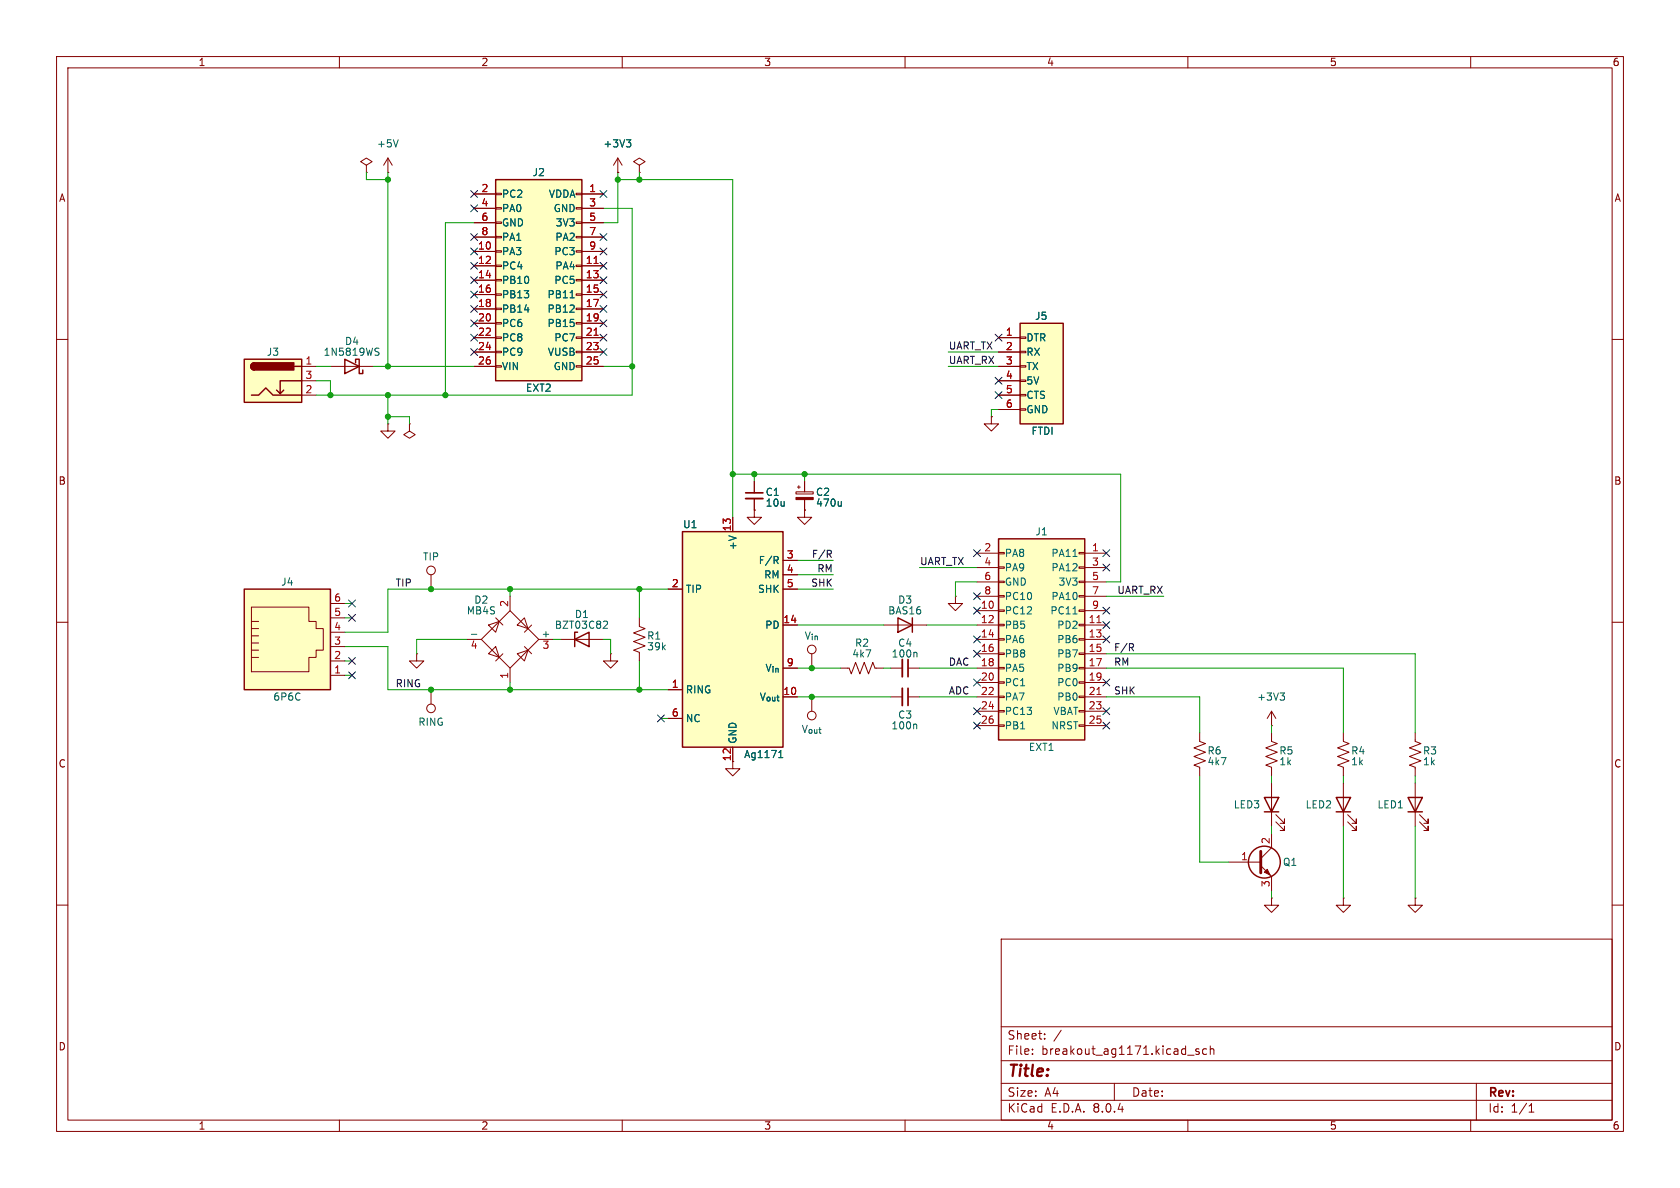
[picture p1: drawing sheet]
<svg xmlns="http://www.w3.org/2000/svg" width="297mm" height="210mm" viewBox="0 0 297 210" stroke-linecap="round" stroke-linejoin="round" font-family="sans-serif">
<g fill="none" stroke="#840000" stroke-width=".18">
<path d="M10 10h277v190h-277zM12 12h273v186h-273zM60 10v2M110 10v2M160 10v2M210 10v2M260 10v2M68.6 30.5h.1M68.6 27.9l.7 1.3M68.6 27.9v2.6M68.6 27.9l-.8 1.3M109.2 30.5h.1"/>
<path d="M109.2 27.9l-.7 1.3M109.2 27.9v2.6M109.2 27.9l.8 1.3M113 29.2l1-.6-1-.7-1 .7 1 .6v1.3M113 30.5h.1M10 60h2M285 60h2M142.2 90.2v1.2h-1.2l1.2 1.3 1.3-1.3h-1.3M142.2 90.2h.1M10 110h2M73.7 115.6v1.2h-1.3l1.3 1.3 1.2-1.3h-1.2M73.7 115.6h.1"/>
<path d="M82.5 113h2.6M86.4 110.5l1.9-.6-.7 1.9zM87.6 114.3l.7 1.9-1.9-.6zM87.6 109.2l1.3 1.3M88.9 115.6l-1.3 1.2M90.2 108l5 5-5 5.1-5.1-5.1zM90.2 105.4v2.6M90.2 118.1v2.6M91.4 110.5l1.3-1.3 .6 1.9zM91.4 115.6l1.9-.7-.6 1.9zM92.7 114.3l1.3 1.3M94 110.5l-1.3 1.3"/>
<path d="M95.2 113h2.6M99.1 113h7.6M107.9 115.6v1.2h-1.2l1.2 1.3 1.3-1.3h-1.3M107.9 115.6h.1M156.2 110.5h7.6M157.5 118.1h2M160.5 118.1h2.1M285 110h2M76.2 121.9v2.6M143.5 123.2v2.5M157.5 123.2h2M160.5 123.2h2.1"/>
<path d="M212.1 129.5v1.6l1 .3-2 .8 2 .8-2 .7 2 .8-2 .8 1 .3v1.6M224.8 128.3h.1M224.8 129.5v1.6l1 .3-2 .8 2 .8-2 .7 2 .8-2 .8 1 .3v1.6M224.8 125.7l-.8 1.3M224.8 125.7v2.6M224.8 138.4v7.7M224.8 125.7l.8 1.3M10 160h2M217.2 152.4h5.7M222.9 153l1.9 1.9v2.6M224.8 147.3v2.6l-1.9 1.9M225.6 145.3l1.5 1.5v-.7v.7h-.8"/>
<path d="M225.6 144l1.5 1.5v-.7v.7h-.8M285 160h2M177 166h108v32h-108zM60 198v2M110 198v2M160 198v2M177 194.5h108M177 191.5h108M177 187.5h108M177 181.5h108M182.5 186.3v.1M182.5 185.5v.1"/>
<path d="M184.7 183.6v.1M184.7 182.8v.1M187.6 182.1l-1.3 2M197 191.5v3M210 186.5h1.1M210 198v2M212 185.5l-.4-.1-.2 .2 .1 .2 .5 .2v.3h-.6M213.3 185.5l-.4-.1-.3 .3v.4l.1 .2h.6M214 185.5l.2-.1 .3 .1 .1 .9M214 184.9v1.5M260 198v2M261 191.5v6.5"/>
<path d="M270.3 196.6h.9M270.3 195.5l.4-.4v1.5"/>
<circle cx="76.2" cy="125.2" r=".76"/>
<circle cx="143.5" cy="126.5" r=".76"/>
</g>
<path d="M70.4 24.7l-.4 1.3M110.7 24.7h.8l-.4 .5M111.3 25.2l.2 .2v.3l-.2 .3M83.3 112.1h1M106.9 109.8l.4 .1 .1 .3-.8 .9h.8M161.9 115.3l.2 .2v.6M161.9 128l.2 .2v.6M226.3 122.5h.8l-.4 .5M226.8 123l.3 .2v.3l-.3 .3" fill="none" stroke="#006464" stroke-width=".18"/>
<path d="M159.5 116.6v3M159.5 121.7v3" fill="none" stroke="#840000" stroke-width=".33"/>
<path d="M160.5 116.6v3M160.5 121.7v3" fill="none" stroke="#840000" stroke-width=".3"/>
<g fill="none" stroke="#840000" stroke-width=".25">
<path d="M101.6 113l2.5-1.2v2.5zM102.1 111.8h-.5v2.5M158.7 109.2l2.6 1.3-2.6 1.3zM161.3 109.2v2.6M223.5 141h2.6l-1.3 2.5zM223.5 143.5h2.6"/>
<circle cx="223.5" cy="152.4" r="2.82"/>
</g>
<path d="M222.9 150.5v3.8" fill="none" stroke="#840000" stroke-width=".51"/>
<path d="M223.5 154.2l.5-.5 .5 1z" fill="#840000" stroke="#840000" stroke-width=".18"/>
<path d="M180.3 57.2h7.7v17.7h-7.7z" fill="#ffffc2"/>
<path d="M176.5 59.7h3.8M180.3 59.6h1.1v.2h-1.1zM176.5 62.2h3.8M176.5 64.8h3.8M176.5 67.3h3.8M176.5 69.9h3.8M176.5 72.4h3.8M180.3 72.3h1.1v.2h-1.1zM180.3 69.7h1.1v.3h-1.1zM180.3 67.2h1.1v.2h-1.1zM180.3 64.6h1.1v.3h-1.1zM180.3 62.1h1.1v.3h-1.1z" fill="none" stroke="#840000" stroke-width=".18"/>
<path d="M180.3 57.2h7.7v17.7h-7.7z" fill="none" stroke="#840000" stroke-width=".25"/>
<path d="M120.6 94h17.8v38.1h-17.8z" fill="#ffffc2"/>
<path d="M120.6 94h17.8v38.1h-17.8zM236.2 141h2.6l-1.3 2.5zM236.2 143.5h2.6M248.9 141h2.6l-1.3 2.5zM248.9 143.5h2.6" fill="none" stroke="#840000" stroke-width=".25"/>
<g fill="none" stroke="#840000" stroke-width=".18">
<path d="M72.4 74.9v1.3l-1 .6 1 .7 1-.7-1-.6M72.4 74.9h.1M175.3 73.7v1.2h-1.3l1.3 1.3 1.2-1.3h-1.2M175.3 73.7h.1M129.5 91.4v2.6M133.3 90.2v1.2h-1.2l1.2 1.3 1.3-1.3h-1.3M133.3 90.2h.1M133.3 85.1v2M133.3 88.1v2.1M138.4 99.1h2.6M140.7 86.9h3.1v.4h-3.1zM141 86.1h.5"/>
<path d="M141.2 85.9v.5M142.2 85.1v1.8M142.2 88.3v1.9M113 109.2v1.5l1 .4-2 .8 2 .7-2 .8 2 .8-2 .7 1 .4v1.5M118.1 104.1h2.5M138.4 110.5h2.6M138.4 104.1h2.6M138.4 101.6h2.6M138.4 118.1h2.6M118.1 121.9h2.5M118.1 127h2.5M129.5 132.1v3.8h-1.2l1.2 1.3 1.3-1.3h-1.3"/>
<path d="M138.4 123.2h2.6M237.5 129.5v1.6l1 .3-2 .8 2 .8-2 .7 2 .8-2 .8 1 .3v1.6M237.5 138.4v7.7M250.2 129.5v1.6l1 .3-2 .8 2 .8-2 .7 2 .8-2 .8 1 .3v1.6M250.2 138.4v7.7M238.3 145.3l1.5 1.5v-.7v.7h-.8M238.3 144l1.5 1.5v-.7v.7h-.8M250.2 158.8v1.2h1.3l-1.3 1.3-1.3-1.3h1.3M250.2 158.8h.1M251 145.3l1.5 1.5v-.7v.7h-.8M251 144l1.5 1.5v-.7v.7h-.8"/>
</g>
<path d="M137.2 99l.4 .6M137.3 98.4l.3 .2-.1 .3-.2 .1M148.7 88.6v.9M148.7 89.4l-.2 .1M137.7 133.9h.7M137.8 133l.2-.3v1.2" fill="none" stroke="#006464" stroke-width=".18"/>
<path d="M140.7 87.9h3.1v.4h-3.1z" fill="#840000" stroke="#840000" stroke-width=".18"/>
<path d="M131.8 88.1h3.1" fill="none" stroke="#840000" stroke-width=".33"/>
<path d="M131.8 87.1h3.1" fill="none" stroke="#840000" stroke-width=".3"/>
<path d="M43.2 63.5h10.1v7.6h-10.1z" fill="#ffffc2"/>
<path d="M43.2 63.5h10.1v7.6h-10.1zM44.4 69.9h1.3l1.3-1.3 1.3 1.3h5M45 64.1a.64 .64 0 0 0-.7 .7 .64 .64 0 0 0 .7 .6M50.2 69l-.7 .6M52.1 64.8h1.2M53.3 67.3h-3.8v2.3l-.6-.6" fill="none" stroke="#840000" stroke-width=".25"/>
<g fill="#840000" stroke="#840000" stroke-width=".25">
<path d="M44.5 64.3l.5-.2v1.3a.63 .63 0 0 1-.6-.4 .63 .63 0 0 1 .1-.7z"/>
<path d="M45 64.1h6.9v1.3h-6.9z"/>
</g>
<g fill="none" stroke="#840000" stroke-width=".18">
<path d="M53.3 64.8h2.6M53.3 69.9h2.6M53.3 67.3h2.6M76.2 101.6v2.5M143.5 115.6v2.5"/>
<circle cx="76.2" cy="100.8" r=".76"/>
<circle cx="143.5" cy="114.8" r=".76"/>
</g>
<path d="M43.2 104.1h15.2v17.8h-15.2z" fill="#ffffc2"/>
<g fill="none" stroke="#840000" stroke-width=".18">
<path d="M64.8 29.2l-1-.6 1-.7 1 .7-1 .6v1.3M64.8 30.5h.1M58.4 64.8h7.6M68.6 74.9v1.3h-1.3l1.3 1.3 1.2-1.3h-1.2M68.6 74.9h.1M44.4 116.2h1.3M44.4 114.9h1.3M44.4 113.7h1.3M44.4 112.4h1.3M44.4 111.1h1.3M44.4 109.9h1.3M44.4 107.3h10.2v2.6h1.3v1.2h1.2v3.8h-1.2v1.3h-1.3v2.5h-10.2z"/>
<path d="M58.4 119.4h2.6M58.4 116.8h2.6M58.4 114.3h2.6M58.4 111.8h2.6M58.4 109.2h2.6M58.4 106.7h2.6M148.6 118.1h1.5l.4 1 .8-2 .7 2 .8-2 .7 2 .8-2 .4 1h1.5M224.8 158.8v1.2h1.3l-1.3 1.3-1.3-1.3h1.3M224.8 158.8h.1M237.5 158.8v1.2h1.3l-1.3 1.3-1.3-1.3h1.3M237.5 158.8h.1"/>
</g>
<path d="M61 63.5l2.5 1.3-2.5 1.2zM62.9 64.1v-.6h.6v2.5h.6v-.6M43.2 104.1h15.2v17.8h-15.2z" fill="none" stroke="#840000" stroke-width=".25"/>
<path d="M66.5 62.1l.4 .2 .1 .3-.2 .2h-.3M66.5 61.5l.5 .1" fill="none" stroke="#006464" stroke-width=".18"/>
<path d="M87.6 31.8h15.3v35.5h-15.3z" fill="#ffffc2"/>
<g fill="none" stroke="#840000" stroke-width=".18">
<path d="M83.8 34.3h3.8M83.8 36.8h3.8M83.8 39.4h3.8M87.6 39.2h1v.3h-1zM87.6 36.7h1v.3h-1zM87.6 34.2h1v.2h-1zM101.9 39.2h1v.3h-1zM101.9 36.7h1v.3h-1zM101.9 34.2h1v.2h-1zM102.9 34.3h3.8M102.9 36.8h3.8M102.9 39.4h3.8"/>
<path d="M83.8 44.5h3.8M83.8 47h3.8M83.8 49.5h3.8M83.8 52.1h3.8M83.8 54.6h3.8M83.8 57.2h3.8M83.8 59.7h3.8M83.8 41.9h3.8M87.6 59.6h1v.2h-1zM87.6 57h1v.3h-1zM87.6 54.5h1v.2h-1zM87.6 51.9h1v.3h-1z"/>
<path d="M87.6 49.4h1v.3h-1zM87.6 46.9h1v.2h-1zM87.6 44.3h1v.3h-1zM87.6 41.8h1v.2h-1zM101.9 59.6h1v.2h-1zM101.9 57h1v.3h-1zM101.9 54.5h1v.2h-1zM101.9 51.9h1v.3h-1zM101.9 49.4h1v.3h-1zM101.9 46.9h1v.2h-1zM101.9 44.3h1v.3h-1zM101.9 41.8h1v.2h-1z"/>
<path d="M102.9 44.5h3.8M102.9 47h3.8M102.9 49.5h3.8M102.9 52.1h3.8M102.9 54.6h3.8M102.9 57.2h3.8M102.9 59.7h3.8M102.9 41.9h3.8M83.8 62.2h3.8M83.8 64.8h3.8M87.6 64.6h1v.3h-1zM87.6 62.1h1v.3h-1z"/>
<path d="M101.9 64.6h1v.3h-1zM101.9 62.1h1v.3h-1zM102.9 62.2h3.8M102.9 64.8h3.8M168.9 105.4v1.3h-1.3l1.3 1.3 1.3-1.3h-1.3M168.9 105.4h.1"/>
</g>
<path d="M87.6 31.8h15.3v35.5h-15.3z" fill="none" stroke="#840000" stroke-width=".25"/>
<path d="M105 46.6h.7M105 59.3h.7" fill="none" stroke="#a90000" stroke-width=".18"/>
<path d="M100.8 52.6h.7" fill="none" stroke="#006464" stroke-width=".18"/>
<path d="M176.5 95.3h15.3v35.5h-15.3z" fill="#ffffc2"/>
<g fill="none" stroke="#840000" stroke-width=".18">
<path d="M83.8 34.3h3.8M83.8 36.8h3.8M83.8 39.4h3.8M102.9 34.3h3.8M102.9 36.8h3.8M102.9 39.4h3.8M109.2 30.5h.1M83.8 44.5h3.8M83.8 47h3.8M83.8 49.5h3.8M83.8 52.1h3.8M83.8 54.6h3.8"/>
<path d="M83.8 57.2h3.8M83.8 59.7h3.8M83.8 41.9h3.8M102.9 44.5h3.8M102.9 47h3.8M102.9 49.5h3.8M102.9 52.1h3.8M102.9 54.6h3.8M102.9 57.2h3.8M102.9 59.7h3.8M102.9 41.9h3.8M176.5 59.7h3.8"/>
<path d="M83.8 62.2h3.8M83.8 64.8h3.8M102.9 62.2h3.8M102.9 64.8h3.8M175.3 73.7h.1M176.5 62.2h3.8M176.5 64.8h3.8M176.5 67.3h3.8M176.5 69.9h3.8M176.5 72.4h3.8M129.5 91.4v2.6M133.3 90.2h.1"/>
<path d="M133.3 85.1v2M133.3 88.1v2.1M138.4 99.1h2.6M142.2 90.2h.1M142.2 85.1v1.8M142.2 88.3v1.9M172.7 97.8h3.8M176.5 97.7h1v.2h-1zM190.8 97.7h1v.2h-1zM191.8 97.8h3.8M118.1 104.1h2.5M138.4 110.5h2.6"/>
<path d="M138.4 118.1h2.6M138.4 104.1h2.6M138.4 101.6h2.6M172.7 108h3.8M172.7 110.5h3.8M172.7 113h3.8M172.7 115.6h3.8M172.7 118.1h3.8M172.7 100.3h3.8M172.7 102.9h3.8M172.7 105.4h3.8M176.5 118h1v.2h-1z"/>
<path d="M176.5 115.4h1v.3h-1zM176.5 112.9h1v.3h-1zM176.5 110.4h1v.2h-1zM176.5 107.8h1v.3h-1zM176.5 105.3h1v.2h-1zM176.5 102.7h1v.3h-1zM176.5 100.2h1v.3h-1zM190.8 118h1v.2h-1zM190.8 115.4h1v.3h-1zM190.8 112.9h1v.3h-1zM190.8 110.4h1v.2h-1zM190.8 107.8h1v.3h-1z"/>
<path d="M190.8 105.3h1v.2h-1zM190.8 102.7h1v.3h-1zM190.8 100.2h1v.3h-1zM191.8 108h3.8M191.8 110.5h3.8M191.8 113h3.8M191.8 115.6h3.8M191.8 118.1h3.8M191.8 100.3h3.8M191.8 102.9h3.8M191.8 105.4h3.8M118.1 121.9h2.5"/>
<path d="M118.1 127h2.5M129.5 132.1v2.5M138.4 123.2h2.6M172.7 120.7h3.8M172.7 123.2h3.8M172.7 125.7h3.8M172.7 128.3h3.8M176.5 128.1h1v.3h-1zM176.5 125.6h1v.3h-1zM176.5 123.1h1v.2h-1zM176.5 120.5h1v.3h-1zM190.8 128.1h1v.3h-1z"/>
<path d="M190.8 125.6h1v.3h-1zM190.8 123.1h1v.2h-1zM190.8 120.5h1v.3h-1zM191.8 120.7h3.8M191.8 123.2h3.8M191.8 125.7h3.8M191.8 128.3h3.8"/>
</g>
<path d="M176.5 95.3h15.3v35.5h-15.3z" fill="none" stroke="#840000" stroke-width=".25"/>
<path d="M110.7 24.7h.8l-.4 .5M111.3 25.2l.2 .2v.3l-.2 .3M100.8 52.6h.7M137.2 99l.4 .6M137.3 98.4l.3 .2-.1 .3-.2 .1M148.7 88.6v.9M148.7 89.4l-.2 .1M189.7 98.4h.7M189.7 108.5h.7M137.7 133.9h.7M137.8 133l.2-.3v1.2" fill="none" stroke="#006464" stroke-width=".18"/>
<path d="M105 46.6h.7M105 59.3h.7M193.9 110.1h.7M193.9 122.8h.7" fill="none" stroke="#a90000" stroke-width=".18"/>
<path d="M146.6 97.9l.4 .6M146.7 97.3l.3 .2-.1 .3-.2 .1M200 114.5l.4 .6M200.2 113.8l.2 .2-.1 .3-.1 .2" fill="none" stroke="#0f0f0f" stroke-width=".18"/>
<g fill="none" stroke="#009600" stroke-width=".18">
<path d="M64.8 30.5v1.3h3.8M68.6 30.5v34.3M83.8 39.4h-5.1v30.5M106.7 36.8h5.1v33.1h-55.9M109.2 31.8h20.3v59.6M109.2 30.5v8.9h-2.5M113 30.5v1.3M55.9 64.8h2.5M55.9 67.3h2.5v2.6M66 64.8h17.8M68.6 69.9v5M68.6 73.7h3.8v1.2"/>
<path d="M106.7 64.8h5.1M167.6 64.8h8.9M167.6 62.2h8.9M176.5 72.4h-1.2v1.3M129.5 83.8h68.6v19.1h-2.5M133.3 83.8v1.3M141 99.1h6.3M142.2 83.8v1.3M61 114.3h7.6v7.6h49.5M61 109.2h1.2M61 106.7h1.2M61 119.4h1.2"/>
<path d="M61 116.8h1.2M82.5 113h-8.8v2.6M90.2 104.1v1.3M97.8 113h1.3M106.7 113h1.2v2.6M113 104.1v5.1M113 116.8v5.1M118.1 104.1h-49.5v7.7h-7.6M141 101.6h6.3M141 118.1h7.6M141 104.1h6.3M141 110.5h15.2"/>
<path d="M156.2 118.1h1.3M162.6 118.1h10.1M162.6 100.3h10.1M163.8 110.5h8.9M172.7 102.9h-3.8v2.5M195.6 118.1h41.9v11.4M195.6 115.6h54.6v13.9M195.6 105.4h10.1M90.2 120.7v1.2M116.8 127h1.3M141 123.2h16.5M162.6 123.2h10.1"/>
<path d="M195.6 123.2h16.5v6.3M212.1 137.2v15.2h5.1M224.8 128.3v1.2M224.8 137.2v1.2M237.5 137.2v1.2M250.2 137.2v1.2M224.8 146.1v1.2M224.8 157.5v1.3M237.5 146.1v12.7M250.2 146.1v12.7"/>
</g>
<g fill="none" stroke="#000084" stroke-width=".18">
<path d="M83.2 36.2l1.2 1.2M83.2 33.7l1.2 1.2M84.4 36.2l-1.2 1.2M84.4 33.7l-1.2 1.2M106.1 33.7l1.2 1.2M107.3 33.7l-1.2 1.2M83.2 41.3l1.2 1.2M83.2 54l1.2 1.2M83.2 59.1l1.2 1.2M83.2 56.5l1.2 1.3M83.2 43.8l1.2 1.3M83.2 48.9l1.2 1.2"/>
<path d="M83.2 46.4l1.2 1.2M83.2 51.5l1.2 1.2M84.4 41.3l-1.2 1.2M84.4 54l-1.2 1.2M84.4 59.1l-1.2 1.2M84.4 56.5l-1.2 1.3M84.4 43.8l-1.2 1.3M84.4 48.9l-1.2 1.2M84.4 46.4l-1.2 1.2M84.4 51.5l-1.2 1.2M106.1 46.4l1.2 1.2M106.1 48.9l1.2 1.2"/>
<path d="M106.1 51.5l1.2 1.2M106.1 56.5l1.2 1.3M106.1 54l1.2 1.2M106.1 59.1l1.2 1.2M106.1 43.8l1.2 1.3M106.1 41.3l1.2 1.2M107.3 46.4l-1.2 1.2M107.3 48.9l-1.2 1.2M107.3 51.5l-1.2 1.2M107.3 56.5l-1.2 1.3M107.3 54l-1.2 1.2M107.3 59.1l-1.2 1.2"/>
<path d="M107.3 43.8l-1.2 1.3M107.3 41.3l-1.2 1.2M175.9 59.1l1.2 1.2M177.1 59.1l-1.2 1.2M83.2 61.6l1.2 1.2M84.4 61.6l-1.2 1.2M106.1 61.6l1.2 1.2M107.3 61.6l-1.2 1.2M175.9 69.2l1.2 1.3M175.9 66.7l1.2 1.2M177.1 69.2l-1.2 1.3M177.1 66.7l-1.2 1.2"/>
<path d="M172.1 97.2l1.2 1.2M173.3 97.2l-1.2 1.2M195 99.7l1.2 1.2M195 97.2l1.2 1.2M196.2 99.7l-1.2 1.2M196.2 97.2l-1.2 1.2M61.6 108.6l1.2 1.2M61.6 106.1l1.2 1.2M61.6 116.2l1.2 1.2M61.6 118.8l1.2 1.2M62.8 108.6l-1.2 1.2M62.8 106.1l-1.2 1.2"/>
<path d="M62.8 116.2l-1.2 1.2M62.8 118.8l-1.2 1.2M172.1 107.3l1.2 1.3M172.1 104.8l1.2 1.2M172.1 115l1.2 1.2M172.1 112.4l1.2 1.2M173.3 107.3l-1.2 1.3M173.3 104.8l-1.2 1.2M173.3 115l-1.2 1.2M173.3 112.4l-1.2 1.2M195 109.9l1.2 1.2M195 112.4l1.2 1.2"/>
<path d="M195 107.3l1.2 1.3M196.2 109.9l-1.2 1.2M196.2 112.4l-1.2 1.2M196.2 107.3l-1.2 1.3M116.2 126.4l1.2 1.2M117.4 126.4l-1.2 1.2M172.1 125.1l1.2 1.2M172.1 127.7l1.2 1.2M172.1 120l1.2 1.3M173.3 125.1l-1.2 1.2M173.3 127.7l-1.2 1.2M173.3 120l-1.2 1.3"/>
<path d="M195 127.7l1.2 1.2M195 125.1l1.2 1.2M195 120l1.2 1.3M196.2 127.7l-1.2 1.2M196.2 125.1l-1.2 1.2M196.2 120l-1.2 1.3"/>
</g>
<g fill="#009600" stroke="#009600" stroke-width=".18">
<circle cx="78.7" cy="69.9" r=".46"/>
<circle cx="68.6" cy="31.8" r=".46"/>
<circle cx="113" cy="31.8" r=".46"/>
<circle cx="109.2" cy="31.8" r=".46"/>
<circle cx="133.3" cy="83.8" r=".46"/>
<circle cx="111.8" cy="64.8" r=".46"/>
<circle cx="129.5" cy="83.8" r=".46"/>
<circle cx="143.5" cy="123.2" r=".46"/>
<circle cx="113" cy="121.9" r=".46"/>
<circle cx="76.2" cy="121.9" r=".46"/>
<circle cx="76.2" cy="104.1" r=".46"/>
<circle cx="90.2" cy="121.9" r=".46"/>
<circle cx="90.2" cy="104.1" r=".46"/>
<circle cx="113" cy="104.1" r=".46"/>
<circle cx="68.6" cy="64.8" r=".46"/>
<circle cx="68.6" cy="69.9" r=".46"/>
<circle cx="68.6" cy="73.7" r=".46"/>
<circle cx="58.4" cy="69.9" r=".46"/>
<circle cx="142.2" cy="83.8" r=".46"/>
<circle cx="143.5" cy="118.1" r=".46"/>
</g>
<text font-size="2.8" fill="#840000" x="178" y="190.9">Title:</text>
<g font-size="2.1" fill="#840000">
<text x="178" y="184">Sheet:</text>
<text x="178" y="186.7">File:</text>
<text x="184.1" y="186.7">breakout_ag1171.kicad_sch</text>
<text x="178" y="196.9">KiCad</text>
<text x="178" y="194.1">Size:</text>
<text x="184.7" y="194.1">A4</text>
<text x="185.7" y="196.9">E.D.A.</text>
<text x="193.3" y="196.9">8.0.4</text>
<text x="200" y="194.1">Date:</text>
<text x="263" y="194.3">Rev:</text>
<text x="263" y="196.9">Id:</text>
<text x="267.1" y="196.9">1/1</text>
</g>
<g font-size="1.8" fill="#840000">
<text x="35" y="11.9">1</text>
<text x="85" y="11.9">2</text>
<text x="135" y="11.9">3</text>
<text x="185" y="11.9">4</text>
<text x="235" y="11.9">5</text>
<text x="285" y="11.9">6</text>
<text x="10.3" y="35.9">A</text>
<text x="285.3" y="35.9">A</text>
<text x="10.3" y="85.9">B</text>
<text x="285.3" y="85.9">B</text>
<text x="10.3" y="135.9">C</text>
<text x="285.3" y="135.9">C</text>
<text x="10.3" y="185.9">D</text>
<text x="285.3" y="185.9">D</text>
<text x="35" y="199.9">1</text>
<text x="85" y="199.9">2</text>
<text x="135" y="199.9">3</text>
<text x="185" y="199.9">4</text>
<text x="235" y="199.9">5</text>
<text x="285" y="199.9">6</text>
</g>
<g font-size="1.8" fill="#006464">
<text x="66.5" y="26.3">+5V</text>
<text x="106.6" y="26.3">+3V3</text>
<text x="88.6" y="35.2">PC2</text>
<text x="94.1" y="31.3">J2</text>
<text x="96.9" y="35.2">VDDA</text>
<text x="88.6" y="37.7">PA0</text>
<text x="88.6" y="40.2">GND</text>
<text x="97.8" y="37.7">GND</text>
<text x="98.1" y="40.2">3V3</text>
<text x="88.6" y="45.3">PA3</text>
<text x="88.6" y="47.9">PC4</text>
<text x="88.6" y="42.8">PA1</text>
<text x="97.9" y="45.3">PC3</text>
<text x="98.1" y="47.9">PA4</text>
<text x="98.1" y="42.8">PA2</text>
<text x="88.6" y="50.4">PB10</text>
<text x="88.6" y="52.9">PB13</text>
<text x="96.7" y="52.9">PB11</text>
<text x="97.9" y="50.4">PC5</text>
<text x="88.6" y="55.5">PB14</text>
<text x="88.6" y="58">PC6</text>
<text x="96.7" y="55.5">PB12</text>
<text x="96.7" y="58">PB15</text>
<text x="182.9" y="56.7">J5</text>
<text x="47.1" y="63.1">J3</text>
<text x="57.1" y="63.1">1N5819WS</text>
<text x="60.9" y="61.2">D4</text>
<text x="88.6" y="60.6">PC8</text>
<text x="88.6" y="63.1">PC9</text>
<text x="88.6" y="65.6">VIN</text>
<text x="96.8" y="63.1">VUSB</text>
<text x="97.8" y="65.6">GND</text>
<text x="97.9" y="60.6">PC7</text>
<text x="181.4" y="60.6">DTR</text>
<text x="181.4" y="63.1">RX</text>
<text x="181.4" y="65.6">TX</text>
<text x="92.9" y="69.4">EXT2</text>
<text x="181.4" y="68.2">5V</text>
<text x="181.4" y="70.7">CTS</text>
<text x="181.4" y="73.3">GND</text>
<text x="182.3" y="77.1">FTDI</text>
<text x="135.3" y="87.9">C1</text>
<text x="135.3" y="89.8">10u</text>
<text x="144.2" y="87.9">C2</text>
<text x="144.2" y="89.8">470u</text>
<text x="120.7" y="93.6">U1</text>
<text x="183" y="94.8">J1</text>
<text x="74.7" y="99.3">TIP</text>
<text x="130.4" y="97.4" transform="rotate(-90 130.4 97.4)">+V</text>
<text x="134" y="99.9">F/R</text>
<text x="177.5" y="98.7">PA8</text>
<text x="177.5" y="101.2">PA9</text>
<text x="185.8" y="98.7">PA11</text>
<text x="185.8" y="101.2">PA12</text>
<text x="49.6" y="103.7">J4</text>
<text x="83.7" y="106.9">D2</text>
<text x="121.2" y="105">TIP</text>
<text x="133.9" y="105">SHK</text>
<text x="135" y="102.5">RM</text>
<text x="158.7" y="106.9">D3</text>
<text x="177.5" y="103.7">GND</text>
<text x="177.5" y="106.3">PC10</text>
<text x="185.8" y="106.3">PA10</text>
<text x="187" y="103.7">3V3</text>
<text x="82.4" y="108.8">MB4S</text>
<text x="98" y="111.4">BZT03C82</text>
<text x="101.5" y="109.4">D1</text>
<text x="114.3" y="113.3">R1</text>
<text x="135.2" y="111.4">PD</text>
<text x="142.1" y="113.3">V_{in}</text>
<text x="156.9" y="108.8">BAS16</text>
<text x="177.5" y="108.8">PC12</text>
<text x="177.5" y="111.4">PB5</text>
<text x="177.5" y="113.9">PA6</text>
<text x="185.6" y="108.8">PC11</text>
<text x="186.8" y="111.4">PD2</text>
<text x="186.8" y="113.9">PB6</text>
<text x="114.3" y="115.2">39k</text>
<text x="135.2" y="119">V_{in}</text>
<text x="150.6" y="116.4">4k7</text>
<text x="151.1" y="114.5">R2</text>
<text x="157.5" y="116.4">100n</text>
<text x="158.7" y="114.5">C4</text>
<text x="177.5" y="116.4">PB8</text>
<text x="177.5" y="119">PA5</text>
<text x="186.8" y="116.4">PB7</text>
<text x="186.8" y="119">PB9</text>
<text x="48.2" y="124.1">6P6C</text>
<text x="121.2" y="122.8">RING</text>
<text x="134.2" y="124.1">V_{out}</text>
<text x="177.5" y="121.5">PC1</text>
<text x="177.5" y="124.1">PA7</text>
<text x="186.8" y="121.5">PC0</text>
<text x="186.8" y="124.1">PB0</text>
<text x="222.1" y="124.1">+3V3</text>
<text x="73.9" y="128.5">RING</text>
<text x="121.2" y="127.9">NC</text>
<text x="130.4" y="131.6" transform="rotate(-90 130.4 131.6)">GND</text>
<text x="141.6" y="129.8">V_{out}</text>
<text x="157.5" y="129.1">100n</text>
<text x="158.7" y="127.2">C3</text>
<text x="177.5" y="126.6">PC13</text>
<text x="177.5" y="129.1">PB1</text>
<text x="185.8" y="129.1">NRST</text>
<text x="186.1" y="126.6">VBAT</text>
<text x="131.5" y="134.2">Ag1171</text>
<text x="181.8" y="132.9">EXT1</text>
<text x="213.4" y="133.6">R6</text>
<text x="213.4" y="135.5">4k7</text>
<text x="226.1" y="133.6">R5</text>
<text x="226.1" y="135.5">1k</text>
<text x="238.8" y="133.6">R4</text>
<text x="238.8" y="135.5">1k</text>
<text x="251.5" y="133.6">R3</text>
<text x="251.5" y="135.5">1k</text>
<text x="218" y="143.1">LED3</text>
<text x="230.7" y="143.1">LED2</text>
<text x="243.4" y="143.1">LED1</text>
<text x="226.7" y="153.3">Q1</text>
</g>
<g font-size="1.8" fill="#a90000">
<text x="85" y="34">2</text>
<text x="104.1" y="34">1</text>
<text x="85" y="36.6">4</text>
<text x="85" y="39.1">6</text>
<text x="85" y="41.7">8</text>
<text x="104.1" y="36.6">3</text>
<text x="104.1" y="39.1">5</text>
<text x="104.1" y="41.7">7</text>
<text x="84.4" y="44.2">10</text>
<text x="84.4" y="46.7">12</text>
<text x="103.5" y="46.7">11</text>
<text x="104.1" y="44.2">9</text>
<text x="84.4" y="49.3">14</text>
<text x="84.4" y="51.8">16</text>
<text x="103.5" y="49.3">13</text>
<text x="103.5" y="51.8">15</text>
<text x="84.4" y="54.4">18</text>
<text x="84.4" y="56.9">20</text>
<text x="84.4" y="59.4">22</text>
<text x="103.5" y="54.4">17</text>
<text x="103.5" y="56.9">19</text>
<text x="103.5" y="59.4">21</text>
<text x="177.7" y="59.4">1</text>
<text x="53.9" y="64.5">1</text>
<text x="84.4" y="62">24</text>
<text x="84.4" y="64.5">26</text>
<text x="103.5" y="62">23</text>
<text x="103.5" y="64.5">25</text>
<text x="177.7" y="62">2</text>
<text x="177.7" y="64.5">3</text>
<text x="53.9" y="69.6">2</text>
<text x="53.9" y="67.1">3</text>
<text x="177.7" y="67.1">4</text>
<text x="177.7" y="69.6">5</text>
<text x="177.7" y="72.1">6</text>
<text x="129.3" y="94" transform="rotate(-90 129.3 94)">13</text>
<text x="139" y="98.8">3</text>
<text x="139" y="101.3">4</text>
<text x="173.9" y="97.5">2</text>
<text x="173.9" y="100.1">4</text>
<text x="193" y="97.5">1</text>
<text x="193" y="100.1">3</text>
<text x="59" y="106.4">6</text>
<text x="89.9" y="107.4" transform="rotate(-90 89.9 107.4)">2</text>
<text x="118.7" y="103.9">2</text>
<text x="139" y="103.9">5</text>
<text x="173.3" y="107.7">10</text>
<text x="173.9" y="102.6">6</text>
<text x="173.9" y="105.2">8</text>
<text x="193" y="102.6">5</text>
<text x="193" y="105.2">7</text>
<text x="193" y="107.7">9</text>
<text x="59" y="111.5">4</text>
<text x="59" y="109">5</text>
<text x="95.6" y="112.8">+</text>
<text x="138.4" y="110.2">14</text>
<text x="173.3" y="110.2">12</text>
<text x="173.3" y="112.8">14</text>
<text x="192.4" y="110.2">11</text>
<text x="192.4" y="112.8">13</text>
<text x="59" y="119.1">1</text>
<text x="59" y="116.6">2</text>
<text x="59" y="114">3</text>
<text x="83.1" y="115">4</text>
<text x="95.8" y="115">3</text>
<text x="139" y="117.9">9</text>
<text x="173.3" y="115.3">16</text>
<text x="173.3" y="117.9">18</text>
<text x="192.4" y="115.3">15</text>
<text x="192.4" y="117.9">17</text>
<text x="89.9" y="120.1" transform="rotate(-90 89.9 120.1)">1</text>
<text x="118.7" y="121.7">1</text>
<text x="138.4" y="122.9">10</text>
<text x="173.3" y="120.4">20</text>
<text x="173.3" y="122.9">22</text>
<text x="173.3" y="125.5">24</text>
<text x="192.4" y="120.4">19</text>
<text x="192.4" y="122.9">21</text>
<text x="192.4" y="125.5">23</text>
<text x="118.7" y="126.7">6</text>
<text x="173.3" y="128">26</text>
<text x="192.4" y="128">25</text>
<text x="129.3" y="134.7" transform="rotate(-90 129.3 134.7)">12</text>
<text x="224.5" y="149.3" transform="rotate(-90 224.5 149.3)">2</text>
<text x="219.3" y="152.1">1</text>
<text x="224.5" y="156.9" transform="rotate(-90 224.5 156.9)">3</text>
</g>
<g font-size="1.8" fill="#0f0f0f">
<text x="167.6" y="61.9">UART_TX</text>
<text x="167.6" y="64.4">UART_RX</text>
<text x="143.4" y="98.7">F/R</text>
<text x="144.4" y="101.3">RM</text>
<text x="162.6" y="100">UART_TX</text>
<text x="69.8" y="103.8">TIP</text>
<text x="143.3" y="103.8">SHK</text>
<text x="197.4" y="105.1">UART_RX</text>
<text x="167.6" y="117.8">DAC</text>
<text x="196.8" y="117.8">RM</text>
<text x="196.8" y="115.2">F/R</text>
<text x="69.8" y="121.6">RING</text>
<text x="167.6" y="122.8">ADC</text>
<text x="196.8" y="122.8">SHK</text>
</g>
</svg>
